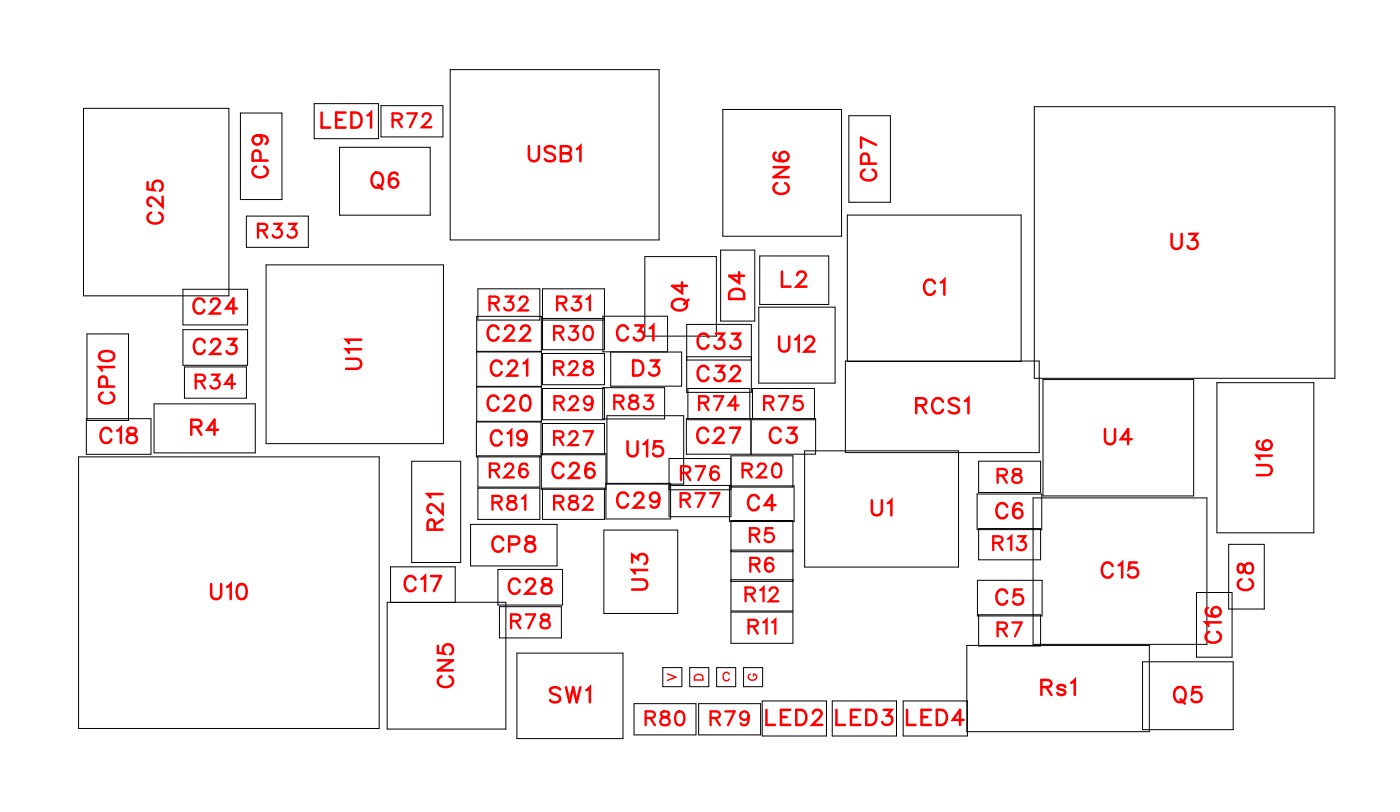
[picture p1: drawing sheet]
<svg xmlns="http://www.w3.org/2000/svg" width="66mm" height="38mm" viewBox="0 0 66 38" stroke-linecap="round" stroke-linejoin="round" font-family="sans-serif">
<g fill="none" stroke="#000" stroke-width=".05">
<path d="M3.9 5.1h6.9v8.8h-6.9zM4.1 19.7h3v1.7h-3zM4.1 15.7h2v4.1h-2zM7.3 19h4.7v2.4h-4.7zM8.6 13.6h3.1v1.7h-3.1zM8.6 15.5h3.1v1.7h-3.1zM8.7 17.3h2.9v1.5h-2.9zM11.3 5.3h2v4.1h-2zM11.6 10.2h2.9v1.5h-2.9zM12.6 12.5h8.3v8.4h-8.3zM14.8 4.9h3.1v1.6h-3.1zM16 6.9h4.3v3.2h-4.3z"/>
<path d="M18 5h2.9v1.5h-2.9zM21.2 3.3h9.9v8h-9.9zM22.5 16.6h3M22.5 18.2h3M22.5 13.6h3v1.5h-3zM25.5 19.9h-3v1.6h3M25.5 19.9h-3v-5h3v8.2h3.1M25.6 13.6h2.9v2.9h-2.9zM25.6 16.7h2.9v1.4h-2.9zM25.6 18.3h2.9v1.5h-2.9zM25.6 20h2.9v1.4h-2.9zM25.6 15h2.9"/>
<path d="M25.6 15.1h2.9M28.4 18.3h3v1.5h-3zM28.6 19.6h3.7v3.2h-3.7zM30.4 12.1h3.4v3.7h-3.4zM31.5 16.6v-1.7h-3.1v1.7h3.8v1.6h-3.4v-1.6M32.4 19.7h6.1v1.7h-6.1zM32.4 15.3h3v3.2h-3zM32.4 16.8h3M32.4 17h3M32.5 18.3h2.9v1.5h-2.9zM34 11.8h1.6v3.3h-1.6zM34.1 5.2h5.6v5.9h-5.6z"/>
<path d="M35.4 19.7v1.7M35.5 18.3h2.9v1.5h-2.9zM35.8 14.5h3.6v3.6h-3.6zM35.8 12.1h3.3v2.3h-3.3zM39.9 17h9.1v4.3h-9.1zM40 10.1h8.2v6.9h-8.2zM40 5.5h2v4h-2zM48.8 5h14.2v12.8h-14.2zM49.2 17.9h7.1v5.5h-7.1zM57.4 18h4.6v7.1h-4.6zM3.7 21.5h14.2v12.8h-14.2zM18.3 28.4h5.6v6h-5.6z"/>
<path d="M18.4 28.4v-1.7h3.1v1.7M19.4 21.7h2.3v4.8h-2.3zM22.2 24.7h4.1v2h-4.1zM22.5 21.5h3v1.5h-3zM22.5 23h3v1.5h-3zM23.5 26.8h3v1.7h-3zM23.6 28.6h2.9v1.5h-2.9zM24.4 30.8h5v4h-5zM25.5 21.4h3.1v3.1h3v-1.7h-3M25.6 23h2.9v1.5h-2.9zM28.5 25h3.5v3.9h-3.5zM29.9 33.2h2.9v1.4h-2.9z"/>
<path d="M31.3 31.5h.9v.9h-.9zM31.6 23.1h2.9M31.6 22.9h2.9M32.5 31.5h.9v.9h-.9zM33 33.2h2.9v1.4h-2.9zM33.8 31.5h.9v.9h-.9zM34.4 22.9h3.1v1.7h-3.1zM34.5 24.5h2.9v4.3h-2.9zM34.5 28.9h2.9v1.4h-2.9zM34.5 27.3h2.9M34.5 27.4h2.9M34.5 25.9h2.9"/>
<path d="M34.5 26h2.9M34.5 21.6h-2.9v2.8h2.9v-2.9h2.9v1.5h-2.9M35.1 31.5h.9v.9h-.9zM36 33h3v1.7h-3zM38 21.3h7.2v5.4h-7.2zM39.3 33h3v1.7h-3zM42.6 33h3v1.7h-3zM45.6 30.4h8.6v4.1h-8.6zM46.1 23.3h3v1.7h-3zM46.1 27.4h3.1v1.6h-3.1zM46.2 21.7h2.9v1.5h-2.9zM46.2 24.9h2.9v1.5h-2.9z"/>
<path d="M46.2 29h2.9v1.5h-2.9zM48.7 23.5h8.2v6.9h-8.2zM53.9 31.2h4.3v3.2h-4.3zM56.4 27.9h1.7v3.1h-1.7zM58 25.7h1.6v3h-1.6z"/>
</g>
<g fill="none" stroke="#f00" stroke-width=".12">
<path d="M4.7 16.7l.3-.1a.3 .3 0 0 1 .4 .2 .38 .38 0 0 1-.4 .2 .38 .38 0 0 1-.3-.2zM4.8 18.5a.26 .26 0 0 0-.1 .3 .26 .26 0 0 0 .2 .2h.2a.26 .26 0 0 0 .3-.2 .26 .26 0 0 0-.2-.3M5 18.2v-.4h-.3v.4h.7M5.4 17.3h-.7l.1 .2M7 8.6v.3l.3 .1a.25 .25 0 0 1 0-.4 .25 .25 0 0 1 .3 0 .25 .25 0 0 1-.1 .4M7.1 10a.26 .26 0 0 0-.1 .3 .26 .26 0 0 0 .2 .2h.2a.26 .26 0 0 0 .3-.2 .26 .26 0 0 0-.2-.3M7.7 9.3v.4l-.4-.3-.2-.1-.1 .1v.2l.1 .1M9.6 14.2a.26 .26 0 0 0-.3-.1 .26 .26 0 0 0-.2 .2v.2a.26 .26 0 0 0 .2 .3 .26 .26 0 0 0 .3-.2M9.7 16.1a.26 .26 0 0 0-.3-.1 .26 .26 0 0 0-.3 .2v.2a.26 .26 0 0 0 .3 .3 .26 .26 0 0 0 .3-.2M10 14.2l.1-.1h.1l.2 .1-.1 .2-.4 .4h.5M10 16.1l.1-.1h.1l.2 .1-.1 .2-.4 .4h.5M10.8 16h.3l-.2 .2a.24 .24 0 0 1 .2 .4 .24 .24 0 0 1-.4 0"/>
<path d="M11.2 14.5h-.5l.3-.4v.7M12.1 7.9a.26 .26 0 0 0-.2 .3 .26 .26 0 0 0 .3 .2h.2a.26 .26 0 0 0 .2-.2 .26 .26 0 0 0-.1-.3M12.2 6.4a.22 .22 0 0 1 .1 .3 .22 .22 0 0 1-.3 .1 .22 .22 0 0 1 0-.4h.2a.34 .34 0 0 1 .4 .2l-.1 .2M12.3 7.6v-.4l-.3-.1-.1 .5h.7M15.2 5.3v.7h.4M15.9 5.6h.2M16.3 5.3h-.4v.7h.4M16.3 16.9h.5l.2 .2-.1 .3h-.6M16.6 5.3h.2a.38 .38 0 0 1 .3 .4 .38 .38 0 0 1-.3 .3h-.2zM17 16.5h-.7l.2 .1M17 16h-.7l.2 .2M17.3 5.4l.2-.1v.7"/>
<path d="M17.6 8.2h.1a.33 .33 0 0 1 .4 .3 .33 .33 0 0 1-.4 .3l-.2-.2zM17.8 8.7l.2 .2M18.8 8.2h-.1a.35 .35 0 0 0-.4 .2 .35 .35 0 0 0 .3 .4 .22 .22 0 0 0 .2-.2 .22 .22 0 0 0-.2-.2 .22 .22 0 0 0-.3 .2M23.5 18.8a.26 .26 0 0 0-.3-.2 .26 .26 0 0 0-.2 .3v.2a.26 .26 0 0 0 .2 .3 .26 .26 0 0 0 .3-.2M23.5 15.5a.26 .26 0 0 0-.3-.2 .26 .26 0 0 0-.2 .3v.2a.26 .26 0 0 0 .2 .3 .26 .26 0 0 0 .3-.2M23.7 17.2a.26 .26 0 0 0-.3-.2 .26 .26 0 0 0-.2 .3v.1a.26 .26 0 0 0 .2 .3 .26 .26 0 0 0 .3-.2M23.8 18.8l.2-.2h.1l.1 .2-.1 .2-.3 .4h.5M23.8 15.5l.2-.2h.1l.1 .2-.1 .2-.3 .4h.5M24 17.2l.1-.2h.2l.1 .1-.1 .3-.4 .3h.5M24.6 15.5l.1-.2h.2l.1 .2-.1 .2-.4 .4h.5M24.6 18.7l.2-.1a.37 .37 0 0 1 .2 .4 .37 .37 0 0 1-.2 .4 .45 .45 0 0 1-.2-.7zM24.7 17.1l.2-.1v.7"/>
<path d="M24.9 6.9v.5l.3 .2 .2-.1v-.6M26.2 7l-.2-.1-.3 .1 .1 .2 .4 .2v.1l-.2 .1-.3-.1M26.5 7.2l.4 .1v.2l-.1 .1h-.3v-.7l.4 .1v.2h-.1M27.2 7l.2-.1v.7M29.6 15.5a.26 .26 0 0 0-.3-.2 .26 .26 0 0 0-.2 .3v.2a.26 .26 0 0 0 .2 .3 .26 .26 0 0 0 .3-.2M29.9 17h.2a.38 .38 0 0 1 .3 .4 .38 .38 0 0 1-.3 .3h-.2zM30 15.3h.3l-.2 .3a.24 .24 0 0 1 .2 .4 .24 .24 0 0 1-.4-.1M30.7 15.5l.1-.2v.8M30.7 17h.4l-.2 .3a.24 .24 0 0 1 .1 .3 .24 .24 0 0 1-.4 0M31.8 14.2a.35 .35 0 0 1 .4-.1 .35 .35 0 0 1 .2 .4 .33 .33 0 0 1-.5 .1 .33 .33 0 0 1-.1-.4zM32.2 13.3v.5l-.5-.3h.7M32.5 14.1l-.2 .2"/>
<path d="M33.4 17.4a.26 .26 0 0 0-.3-.1 .26 .26 0 0 0-.2 .2v.2a.26 .26 0 0 0 .2 .3 .26 .26 0 0 0 .3-.2M33.4 15.9a.26 .26 0 0 0-.3-.2 .26 .26 0 0 0-.2 .3v.2a.26 .26 0 0 0 .2 .2 .26 .26 0 0 0 .3-.1M33.8 17.3h.3l-.2 .2a.24 .24 0 0 1 .2 .4 .24 .24 0 0 1-.4-.1M33.8 15.7h.3l-.2 .3a.24 .24 0 0 1 .2 .4 .24 .24 0 0 1-.4-.1M34.5 17.4l.1-.1h.2l.1 .1-.1 .2-.3 .4h.4M34.5 13.7l.2-.1 .3 .1 .1 .4h-.7zM34.5 15.7h.4l-.2 .3a.24 .24 0 0 1 .2 .4 .24 .24 0 0 1-.4-.1M34.9 12.8v.5l-.5-.3h.7M36.5 7.9h.7l-.7 .5h.7M36.6 7.2h-.1a.35 .35 0 0 0 .3 .4 .35 .35 0 0 0 .4-.2 .22 .22 0 0 0-.2-.2 .22 .22 0 0 0-.2 .2 .22 .22 0 0 0 .2 .2M36.7 8.6a.26 .26 0 0 0-.2 .3 .26 .26 0 0 0 .3 .2h.1a.26 .26 0 0 0 .3-.2 .26 .26 0 0 0-.2-.3M36.8 15.9v.5l.2 .2 .2-.1v-.6"/>
<path d="M36.9 12.8v.7h.4M37.5 16l.2-.1v.7M37.6 13l.1-.2h.2l.1 .1-.1 .3-.3 .3h.4M38 16l.1-.1h.2l.1 .1-.1 .2-.3 .4h.4M40.8 8a.26 .26 0 0 0-.2 .3 .26 .26 0 0 0 .3 .2h.2a.26 .26 0 0 0 .2-.2 .26 .26 0 0 0-.1-.3M41 7.7v-.4h-.3l-.1 .4h.7M41.3 6.8l-.7-.3v.5M43.2 19.1h.4l.1-.2-.2-.1h-.3v.7M43.5 19.1l.2 .4M44.1 13.4a.26 .26 0 0 0-.3-.2 .26 .26 0 0 0-.2 .3v.1a.26 .26 0 0 0 .2 .3 .26 .26 0 0 0 .3-.2M44.4 13.3l.1-.1v.7M44.5 18.9a.26 .26 0 0 0-.3-.1 .26 .26 0 0 0-.2 .2v.2a.26 .26 0 0 0 .2 .3 .26 .26 0 0 0 .3-.2"/>
<path d="M45.2 18.9l-.1-.1-.3 .1v.1l.4 .3v.1l-.1 .1-.3-.1M45.5 18.9l.2-.1v.7M55.3 11v.5l.2 .2 .2-.1v-.6M56.1 11h.4l-.2 .3a.24 .24 0 0 1 .1 .4 .24 .24 0 0 1-.4-.1M5.2 20.3a.26 .26 0 0 0-.2-.1 .26 .26 0 0 0-.3 .2v.2a.26 .26 0 0 0 .3 .3 .26 .26 0 0 0 .2-.2M5.5 20.3l.2-.1v.7M6 20.2v.2l.4 .1 .1 .1a.24 .24 0 0 1-.3 .3 .24 .24 0 0 1-.2-.3l.4-.3v-.1zM9 20.1h.4l.1-.2-.2-.1h-.3v.7M9.3 20.1l.2 .4M10 27.5v.5l.2 .2 .2-.1v-.6M10.3 20.3h-.5l.3-.5v.7M10.7 27.7l.2-.2v.7"/>
<path d="M11.3 27.6l.1-.1a.37 .37 0 0 1 .2 .4 .37 .37 0 0 1-.2 .3 .45 .45 0 0 1-.1-.6zM19.6 27.3a.26 .26 0 0 0-.3-.1 .26 .26 0 0 0-.2 .2v.2a.26 .26 0 0 0 .2 .3 .26 .26 0 0 0 .3-.2M19.9 27.3l.2-.1v.7M20.3 27.2h.5l-.3 .7M20.5 25v-.4l-.2-.1-.1 .2v.3h.7M20.7 30.4v.4h.3a.25 .25 0 0 1 0-.4 .25 .25 0 0 1 .3 .1 .25 .25 0 0 1-.1 .4M20.7 31.1h.7l-.7 .5h.7M20.8 31.9a.26 .26 0 0 0-.1 .3 .26 .26 0 0 0 .2 .2h.2a.26 .26 0 0 0 .3-.2 .26 .26 0 0 0-.2-.3M20.9 23.7v.5l-.4-.3-.2-.1-.1 .1v.1l.1 .2M20.9 23.3h-.7l.1 .2M20.9 24.5l-.4 .2M23.7 20.5a.26 .26 0 0 0-.3-.2 .26 .26 0 0 0-.2 .3v.1a.26 .26 0 0 0 .2 .3 .26 .26 0 0 0 .3-.2"/>
<path d="M23.7 25.5a.26 .26 0 0 0-.3-.2 .26 .26 0 0 0-.2 .3v.1a.26 .26 0 0 0 .2 .3 .26 .26 0 0 0 .3-.2M23.9 20.4l.2-.1v.7M24 25.7l.4-.1 .1-.2-.5-.1v.7M24.5 27.5a.26 .26 0 0 0-.3-.2 .26 .26 0 0 0-.2 .3v.1a.26 .26 0 0 0 .2 .3 .26 .26 0 0 0 .3-.2M24.8 27.5l.2-.2h.1l.1 .1-.1 .3-.3 .3h.5M24.8 20.5a.22 .22 0 0 1-.3 .2 .22 .22 0 0 1-.1-.3 .22 .22 0 0 1 .4 0v.1a.34 .34 0 0 1-.2 .5l-.2-.1M24.8 25.3v.2l.3 .1 .1 .2a.24 .24 0 0 1-.2 .2 .24 .24 0 0 1-.2-.2l.4-.3v-.2zM25.6 27.3v.2l.3 .1 .1 .2a.24 .24 0 0 1-.2 .2 .24 .24 0 0 1-.3-.2l.5-.3v-.2zM26.4 32.5l-.2-.1-.3 .1 .1 .2 .4 .1v.2l-.2 .1-.3-.1M26.6 22a.26 .26 0 0 0-.3-.2 .26 .26 0 0 0-.2 .3v.2a.26 .26 0 0 0 .2 .2 .26 .26 0 0 0 .3-.1M26.7 32.4l.2 .7 .1-.7 .2 .7 .2-.7M26.9 22l.1-.2h.2l.1 .2-.1 .2-.3 .3h.4"/>
<path d="M27.7 32.5l.1-.1v.7M28 21.9a.35 .35 0 0 0-.4 .2 .35 .35 0 0 0 .2 .4 .22 .22 0 0 0 .3-.2 .22 .22 0 0 0-.3-.2 .22 .22 0 0 0-.2 .2M29.6 20.8v.5l.2 .2 .2-.1 .1-.6M29.6 23.4a.26 .26 0 0 0-.3-.2 .26 .26 0 0 0-.2 .3v.2a.26 .26 0 0 0 .2 .2 .26 .26 0 0 0 .3-.1M29.8 27.3h.5l.2 .2-.1 .3h-.6M29.8 26.5v-.3l.3 .2a.24 .24 0 0 1 .4-.2 .24 .24 0 0 1-.1 .4M29.9 23.4l.2-.2h.1l.1 .2-.1 .2-.3 .3h.5M30.4 20.9l.1-.1v.7M30.5 26.9h-.7l.2 .1M31.1 23.5a.22 .22 0 0 1-.3 .1 .22 .22 0 0 1-.1-.3 .22 .22 0 0 1 .4 0v.2a.34 .34 0 0 1-.3 .4l-.1-.1M31.2 20.8h-.3l-.1 .3a.25 .25 0 0 1 .4 0 .25 .25 0 0 1 0 .4 .25 .25 0 0 1-.4-.1M33.4 20.3a.26 .26 0 0 0-.3-.1 .26 .26 0 0 0-.2 .2v.2a.26 .26 0 0 0 .2 .3 .26 .26 0 0 0 .3-.2"/>
<path d="M33.7 20.3l.2-.1h.1l.1 .1-.1 .2-.3 .4h.5M34.4 20.2h.5l-.3 .7M35.8 23.5a.26 .26 0 0 0-.3-.2 .26 .26 0 0 0-.2 .3v.2a.26 .26 0 0 0 .2 .3 .26 .26 0 0 0 .3-.2M36.2 33.5v.7h.4M36.6 23.8h-.5l.3-.5v.8M36.8 20.3a.26 .26 0 0 0-.3-.1 .26 .26 0 0 0-.2 .2v.2a.26 .26 0 0 0 .2 .3 .26 .26 0 0 0 .3-.2M36.8 33.8h.3M37.2 20.2h.3l-.2 .2a.24 .24 0 0 1 .2 .4 .24 .24 0 0 1-.4-.1M37.3 33.5h-.5v.7h.5M37.6 33.5h.2a.38 .38 0 0 1 .2 .3 .38 .38 0 0 1-.2 .4h-.2zM38.4 33.6l.1-.1h.1l.2 .1-.1 .2-.4 .4h.5M39.5 33.5v.7h.4"/>
<path d="M40.1 33.8h.3M40.6 33.5h-.5v.7h.5M40.9 33.5h.2a.38 .38 0 0 1 .2 .3 .38 .38 0 0 1-.2 .4h-.2zM41.1 23.6v.5l.2 .2 .3-.1v-.6M41.7 33.5h.4l-.2 .2a.24 .24 0 0 1 .1 .4 .24 .24 0 0 1-.4-.1M41.9 23.7l.1-.1v.7M42.8 33.5v.7h.4M43.5 33.8h.2M43.9 33.5h-.4v.7h.4M44.2 33.5h.2a.38 .38 0 0 1 .3 .3 .38 .38 0 0 1-.3 .4h-.2zM45.5 33.9h-.6l.4-.4v.7M47.5 28a.26 .26 0 0 0-.3-.2 .26 .26 0 0 0-.2 .3v.1a.26 .26 0 0 0 .2 .3 .26 .26 0 0 0 .3-.2"/>
<path d="M47.5 23.9a.26 .26 0 0 0-.3-.2 .26 .26 0 0 0-.2 .3v.2a.26 .26 0 0 0 .2 .2 .26 .26 0 0 0 .3-.1M48.2 27.8h-.3l-.1 .3a.25 .25 0 0 1 .4 0 .25 .25 0 0 1 0 .4 .25 .25 0 0 1-.4-.1M48.2 23.8a.35 .35 0 0 0-.5 .2 .35 .35 0 0 0 .3 .4 .22 .22 0 0 0 .2-.2 .22 .22 0 0 0-.2-.2 .22 .22 0 0 0-.2 .2M49.1 32.4h.4l.1-.2-.2-.1h-.3v.7M49.4 32.4l.2 .4M50.3 32.4l-.2-.1-.2 .1 .3 .2v.1l-.2 .1-.1-.1M50.5 32.2l.2-.1v.7M52.1 20.2v.5l.2 .2 .3-.1v-.6M52.5 26.7a.26 .26 0 0 0-.3-.2 .26 .26 0 0 0-.2 .3v.2a.26 .26 0 0 0 .2 .2 .26 .26 0 0 0 .3-.1M52.8 26.7l.1-.2v.7M53.4 20.7h-.5l.3-.5v.7M53.6 26.5h-.3v.3a.25 .25 0 0 1 .3 0 .25 .25 0 0 1 0 .4 .25 .25 0 0 1-.4-.1"/>
<path d="M55.5 32.5v-.1a.33 .33 0 0 1 .4 .4 .33 .33 0 0 1-.4 .3l-.1-.3zM55.7 33l.2 .2M56.6 32.4h-.3l-.1 .3a.25 .25 0 0 1 .4 0 .25 .25 0 0 1 0 .4 .25 .25 0 0 1-.4-.1M57 28.7h-.1a.35 .35 0 0 0 .3 .4 .35 .35 0 0 0 .4-.2 .22 .22 0 0 0-.2-.3 .22 .22 0 0 0-.3 .2 .22 .22 0 0 0 .2 .3M57 29.8a.26 .26 0 0 0-.1 .3 .26 .26 0 0 0 .2 .2h.2a.26 .26 0 0 0 .3-.2 .26 .26 0 0 0-.2-.3M57.6 29.3h-.7l.1 .2M58.4 26.6v.4h.2l.3-.4a.24 .24 0 0 1 .2 .2 .24 .24 0 0 1-.2 .2l-.2-.1-.1-.3zM58.6 27.3a.26 .26 0 0 0-.2 .3 .26 .26 0 0 0 .3 .2h.1a.26 .26 0 0 0 .3-.2 .26 .26 0 0 0-.2-.3M59.3 21.9h.5l.2 .2-.1 .3h-.6M59.4 20.8h-.1a.35 .35 0 0 0 .3 .4 .35 .35 0 0 0 .4-.2 .22 .22 0 0 0-.2-.2 .22 .22 0 0 0-.2 .2 .22 .22 0 0 0 .2 .2M60 21.5h-.7l.1 .1"/>
</g>
<g fill="none" stroke="#f00" stroke-width=".11">
<path d="M9.2 18l.4-.1v-.2h-.4v.6M9.5 18l.2 .3M10 17.7h.3l-.2 .2a.22 .22 0 0 1 .2 .4 .22 .22 0 0 1-.4-.1M11.1 18.1h-.5l.3-.4v.6M12.2 10.9l.3-.1 .1-.2h-.4v.6M12.4 10.9l.2 .3M12.9 10.6h.4l-.2 .2a.22 .22 0 0 1 .1 .4 .22 .22 0 0 1-.3-.1M13.6 10.6h.4l-.2 .2a.22 .22 0 0 1 .1 .4 .22 .22 0 0 1-.3-.1M18.5 5.7l.4-.1v-.2l-.4-.1v.7M18.7 5.7l.3 .3M19.2 5.3h.5l-.4 .7M19.9 5.5l.2-.2 .2 .2-.4 .5h.4"/>
<path d="M23.1 14.3h.4v-.3h-.4v.6M23.3 14.3l.2 .3M23.8 14h.4l-.2 .2a.22 .22 0 0 1 .2 .4 .22 .22 0 0 1-.4-.1M24.5 14.1l.1-.1 .3 .1-.4 .5h.4M26.1 17.3h.4v-.2l-.4-.1v.7M26.1 15.7h.4v-.3h-.4v.6M26.2 19h.3l.1-.3h-.4v.6M26.3 14.3h.4v-.3h-.4v.6M26.4 17.3l.2 .4M26.4 15.7l.2 .3M26.4 19l.2 .3M26.5 14.3l.2 .3"/>
<path d="M26.9 17.2l.1-.2 .2 .2-.4 .5h.5M26.9 18.8l.1-.1 .3 .1-.4 .5h.4M26.9 15.4h.3l-.1 .2a.22 .22 0 0 1 .1 .4 .22 .22 0 0 1-.4-.1M27 14h.4l-.2 .2a.22 .22 0 0 1 .2 .4 .22 .22 0 0 1-.4-.1M27.6 17.1v.1l.4 .3a.22 .22 0 0 1-.3 .2 .22 .22 0 0 1-.2-.2l.4-.3v-.1zM27.6 15.4a.32 .32 0 0 1 .4 .2 .32 .32 0 0 1-.2 .4l-.2-.1-.1-.2zM27.7 14.1l.1-.1v.6M28 18.9a.2 .2 0 0 1-.3 .2 .2 .2 0 0 1-.1-.3 .2 .2 0 0 1 .3 0l.1 .1a.31 .31 0 0 1-.3 .4l-.1-.1M29 19l.4-.1v-.2l-.4-.1v.7M29.2 19l.2 .3M29.7 18.7v.2l.4 .2a.22 .22 0 0 1-.2 .2 .22 .22 0 0 1-.2-.2l.4-.3-.1-.1zM30.4 18.6h.4l-.2 .3a.22 .22 0 0 1 .1 .3 .22 .22 0 0 1-.3 0"/>
<path d="M33 19h.4v-.3h-.4v.6M33.2 19l.2 .3M33.7 18.7h.4l-.3 .6M34.8 19.1h-.4l.3-.4v.6M36 19h.4l.1-.3h-.5v.6M36.3 19l.2 .3M36.7 18.7h.5l-.3 .6M37.8 18.7h-.3v.3a.23 .23 0 0 1 .3 0 .23 .23 0 0 1 0 .3 .23 .23 0 0 1-.4-.1M23.1 22.2l.4-.1v-.2h-.4v.6M23.2 23.7h.4v-.3h-.4v.6M23.3 22.2l.2 .3M23.4 23.7l.3 .3"/>
<path d="M23.8 22l.2-.1 .2 .1-.4 .5h.4M24 23.4v.2l.4 .2a.22 .22 0 0 1-.3 .2 .22 .22 0 0 1-.2-.2l.4-.3v-.1zM24.1 29.3l.4-.1v-.2h-.4v.6M24.3 29.3l.2 .3M24.6 23.5l.2-.1v.6M24.8 29h.4l-.3 .6M24.9 21.9h-.1a.32 .32 0 0 0-.3 .2 .32 .32 0 0 0 .2 .4 .2 .2 0 0 0 .2-.2 .2 .2 0 0 0-.2-.2 .2 .2 0 0 0-.2 .2M25.6 29v.2l.3 .2a.22 .22 0 0 1-.2 .2 .22 .22 0 0 1-.2-.2l.4-.3v-.1zM26.1 23.7h.4v-.3h-.4v.6M26.1 20.6h.4v-.2l-.4-.1v.7M26.4 23.7l.2 .3M26.4 20.6l.2 .4"/>
<path d="M26.9 20.5l.1-.2 .2 .2-.4 .5h.5M26.9 23.4v.2l.4 .2a.22 .22 0 0 1-.2 .2 .22 .22 0 0 1-.3-.2l.4-.3v-.1zM27.5 20.3h.5l-.3 .7M27.6 23.5l.1-.1 .2 .1-.4 .5h.5M30.5 33.9l.3-.1 .1-.2-.4-.1v.7M30.7 33.9l.2 .3M31.2 33.6v.2l.4 .2a.22 .22 0 0 1-.2 .2 .22 .22 0 0 1-.2-.2l.4-.3-.1-.1zM31.9 33.6a.32 .32 0 0 1 .4 .2 .32 .32 0 0 1-.2 .4l-.2-.1-.1-.3zM32.1 23.6l.4-.1v-.2h-.4v.6M32.1 22.3h.4v-.3h-.4v.6M32.3 23.6l.2 .3M32.3 22.3l.3 .3"/>
<path d="M32.8 23.3h.4l-.3 .6M32.8 22h.5l-.4 .6M33.5 23.3h.4l-.3 .6M33.5 33.9l.4-.1v-.2l-.4-.1v.7M33.7 33.9l.3 .3M33.9 22.1v-.1a.32 .32 0 0 0-.4 .2 .32 .32 0 0 0 .2 .4 .2 .2 0 0 0 .2-.2 .2 .2 0 0 0-.2-.2 .2 .2 0 0 0-.2 .2M34.2 33.5h.5l-.4 .7M35 22.2l.4-.1v-.2h-.4v.6M35.2 28h.3l.1-.2-.4-.1v.7M35.2 22.2l.3 .3M35.3 29.5h.4v-.2l-.4-.1v.7M35.3 33.8a.2 .2 0 0 1-.3 .1 .2 .2 0 0 1 0-.3 .2 .2 0 0 1 .3 0v.2a.31 .31 0 0 1-.2 .4l-.2-.1"/>
<path d="M35.4 25.2h.4v-.2l-.4-.1v.7M35.4 28l.2 .4M35.4 26.6h.4v-.2l-.4-.1v.7M35.5 29.5l.2 .4M35.6 25.2l.2 .4M35.6 26.6l.2 .4M35.8 22l.1-.1 .2 .1-.4 .5h.5M35.9 27.8l.1-.1v.7M36 29.3l.2-.1v.7M36.3 27.9l.1-.2 .3 .1-.4 .6h.4M36.4 29.3l.2-.1v.7M36.4 24.9h-.3v.3a.23 .23 0 0 1 .4 0 .23 .23 0 0 1-.1 .3 .23 .23 0 0 1-.3-.1"/>
<path d="M36.5 26.4l-.1-.1a.32 .32 0 0 0-.4 .3 .32 .32 0 0 0 .3 .4 .2 .2 0 0 0 .2-.2 .2 .2 0 0 0-.2-.3 .2 .2 0 0 0-.2 .2M36.5 21.9a.32 .32 0 0 1 .4 .2 .32 .32 0 0 1-.2 .4l-.2-.1-.1-.3zM46.9 25.6h.3l.1-.3h-.4v.6M47.1 22.4h.3l.1-.2-.4-.1v.7M47.1 29.7l.3-.1 .1-.2-.4-.1v.7M47.1 25.6l.2 .3M47.3 22.4l.2 .4M47.3 29.7l.2 .3M47.5 25.4l.2-.1v.6M47.8 29.3h.4l-.3 .7M47.8 22.1v.2l.4 .2a.22 .22 0 0 1-.2 .3 .22 .22 0 0 1-.2-.3l.4-.2-.1-.2zM48 25.3h.4l-.2 .2a.22 .22 0 0 1 .1 .4 .22 .22 0 0 1-.3-.1"/>
</g>
<path d="M31.5 31.8l.4 .1-.4 .2M32.8 31.9a.22 .22 0 0 1 .4 0v.2h-.4zM34.4 31.8a.15 .15 0 0 0-.2-.1 .15 .15 0 0 0-.1 .1v.1a.15 .15 0 0 0 .1 .2 .15 .15 0 0 0 .2-.1M35.4 31.8a.15 .15 0 0 0-.1 .2 .15 .15 0 0 0 .1 .1h.1a.14 .14 0 0 0 .2-.2 .14 .14 0 0 0-.2-.1v.1" fill="none" stroke="#f00" stroke-width=".07"/>
<g font-size="1.2" fill="#fff">
<text x="8" y="10.6" transform="rotate(-90 8 10.6)">C25</text>
<text x="12.9" y="8.4" transform="rotate(-90 12.9 8.4)">CP9</text>
<text x="15.1" y="6.3">LED1 R72</text>
<text x="17.5" y="9.1">Q6</text>
<text x="24.9" y="7.9">USB1</text>
<text x="37.5" y="9.2" transform="rotate(-90 37.5 9.2)">CN6</text>
<text x="41.6" y="8.6" transform="rotate(-90 41.6 8.6)">CP7</text>
<text x="9.1" y="15.1">C24</text>
<text x="9.1" y="17">C23</text>
<text x="17.3" y="17.4" transform="rotate(-90 17.3 17.4)">U11</text>
<text x="22.9" y="16.4">C22</text>
<text x="29.1" y="16.3">C31</text>
<text x="32.7" y="14.7" transform="rotate(-90 32.7 14.7)">Q4</text>
<text x="32.9" y="16.7">C33</text>
<text x="35.4" y="14.2" transform="rotate(-90 35.4 14.2)">D4</text>
<text x="36.7" y="16.9">U12</text>
<text x="36.8" y="13.8">L2</text>
<text x="43.5" y="14.2">C1</text>
<text x="55.2" y="12">U3</text>
<text x="4.7" y="21.2">C18</text>
<text x="5.7" y="19.1" transform="rotate(-90 5.7 19.1)">CP10</text>
<text x="9" y="20.8">R4</text>
<text x="22.9" y="19.7">C20</text>
<text x="23.1" y="18">C21</text>
<text x="23.1" y="21.3">C19</text>
<text x="26" y="22.8">C26</text>
<text x="29.5" y="21.8">U15</text>
<text x="29.8" y="18">D3</text>
<text x="32.8" y="21.2">C27</text>
<text x="32.9" y="18.3">C32</text>
<text x="36.3" y="21.2">C3</text>
<text x="43.2" y="19.8">RCS1</text>
<text x="52.1" y="21.2">U4</text>
<text x="60.3" y="22.5" transform="rotate(-90 60.3 22.5)">U16</text>
<text x="9.9" y="28.5">U10</text>
<text x="19" y="28.2">C17</text>
<text x="21.2" y="25" transform="rotate(-90 21.2 25)">R21</text>
<text x="23.2" y="26.3">CP8</text>
<text x="23.9" y="28.3">C28</text>
<text x="29.1" y="24.2">C29</text>
<text x="30.8" y="27.9" transform="rotate(-90 30.8 27.9)">U13</text>
<text x="35.2" y="24.3">C4</text>
<text x="41.1" y="24.6">U1</text>
<text x="46.9" y="28.8">C5</text>
<text x="46.9" y="24.7">C6</text>
<text x="51.9" y="27.5">C15</text>
<text x="59.4" y="27.9" transform="rotate(-90 59.4 27.9)">C8</text>
<text x="21.7" y="32.5" transform="rotate(-90 21.7 32.5)">CN5</text>
<text x="25.9" y="33.4">SW1</text>
<text x="49.1" y="33.1">Rs1</text>
<text x="55.3" y="33.4">Q5</text>
<text x="57.9" y="30.4" transform="rotate(-90 57.9 30.4)">C16</text>
</g>
<g font-size="1.1" fill="#fff">
<text x="12.1" y="11.5">R33</text>
<text x="23" y="14.9">R32</text>
<text x="26.1" y="18">R28</text>
<text x="26.1" y="16.3">R30</text>
<text x="26.2" y="14.9">R31</text>
<text x="9.2" y="18.6">R34</text>
<text x="23.1" y="22.8">R26</text>
<text x="26.1" y="21.3">R27</text>
<text x="26.1" y="19.6">R29</text>
<text x="28.9" y="19.6">R83</text>
<text x="32.1" y="22.9">R76</text>
<text x="32.9" y="19.6">R74</text>
<text x="35" y="22.8">R20</text>
<text x="36" y="19.6">R75</text>
<text x="47" y="23">R8</text>
<text x="23.2" y="24.3">R81</text>
<text x="24.1" y="29.9">R78</text>
<text x="26.1" y="24.3">R82</text>
<text x="32.1" y="24.2">R77</text>
<text x="35.1" y="28.6">R12</text>
<text x="35.3" y="25.8">R5</text>
<text x="35.3" y="27.2">R6</text>
<text x="46.8" y="26.2">R13</text>
<text x="30.4" y="34.5">R80</text>
<text x="33.5" y="34.5">R79 LED2 LED3 LED4</text>
<text x="35.3" y="30.1">R11</text>
<text x="47" y="30.3">R7</text>
</g>
<g font-size=".7" fill="#fff">
<text x="32.1" y="32.1" transform="rotate(-90 32.1 32.1)">V</text>
<text x="33.3" y="32.1" transform="rotate(-90 33.3 32.1)">D</text>
<text x="34.1" y="32.3">C</text>
<text x="35.9" y="32.1" transform="rotate(-90 35.9 32.1)">G</text>
</g>
</svg>
